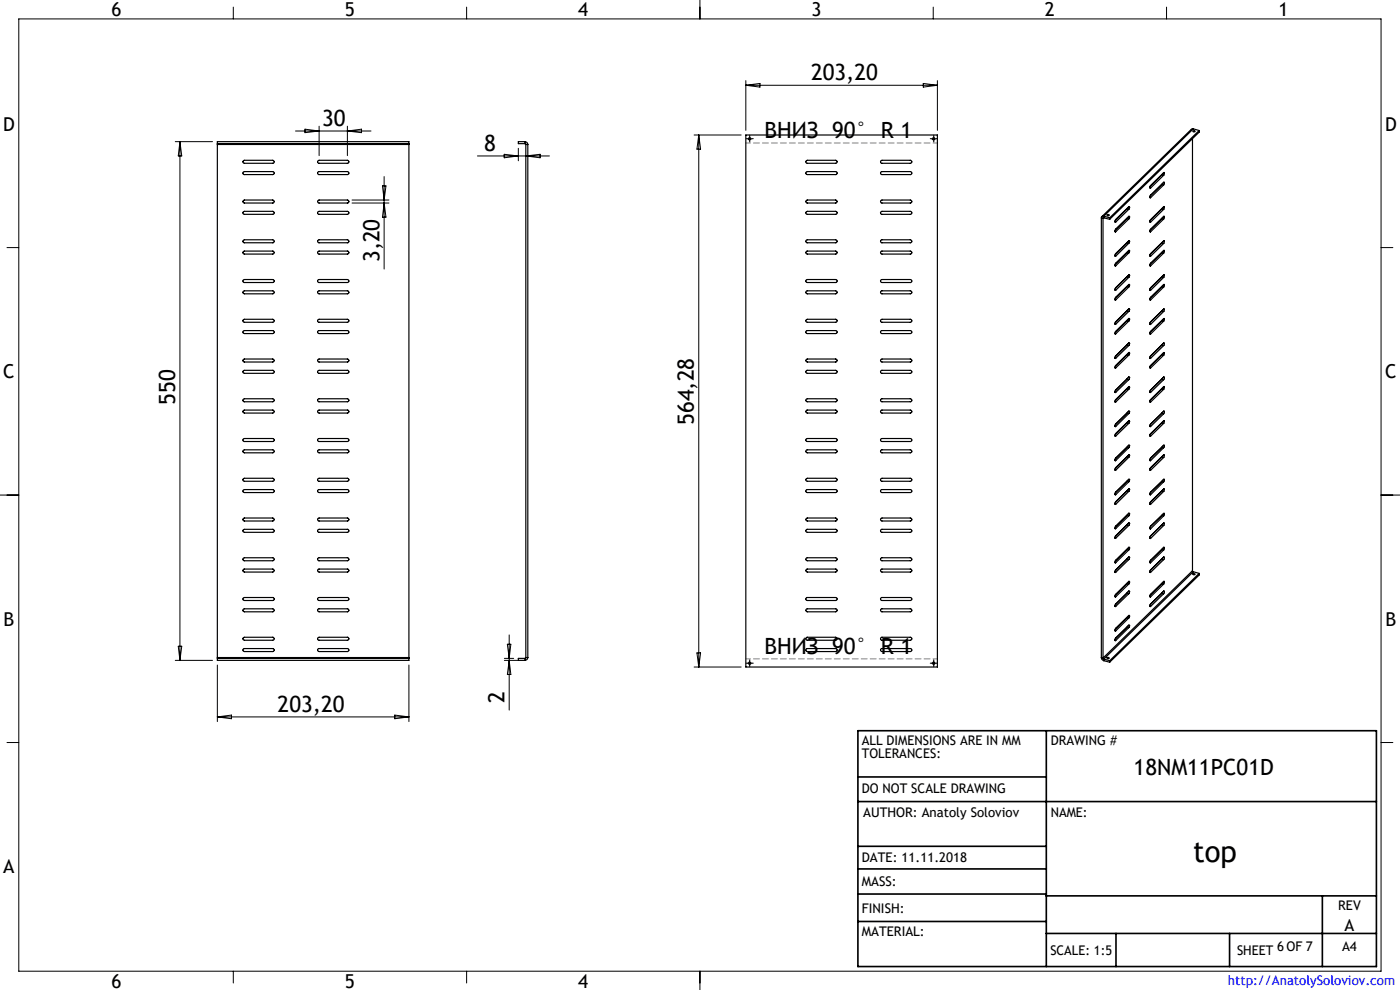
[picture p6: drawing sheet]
<svg xmlns="http://www.w3.org/2000/svg" width="297mm" height="210mm" viewBox="0 0 297 210" stroke-linecap="round" stroke-linejoin="round" font-family="sans-serif">
<g fill="none" stroke="#000" stroke-width=".21" stroke-dasharray="15.2 1.3 1.3 1.3">
<path d="M158.6 29.4h-.3M159.1 28.9v-.2M159.1 29.9v.3M159.6 29.4h.2M197.6 29.4h-.3M198.1 28.9v-.2M198.1 29.9v.3M198.6 29.4h.2M158.6 140.7h-.3M159.1 140.2v-.3M159.1 141.2v.2M159.6 140.7h.2"/>
<path d="M197.6 140.7h-.3M198.1 140.2v-.3M198.1 141.2v.2M198.6 140.7h.2"/>
</g>
<g fill="none" stroke="#000" stroke-width=".21">
<path d="M4 4h289v202h-289zM49.5 1.5v2.5M99 1.5v2.5M148.5 0v4M158.2 17.1v10.5M158.2 18.1h40.7M158.2 18.1l3-.4v.8zM195.9 17.7l3 .4-3 .4zM198 1.5v2.5M198.9 17.1v10.5M247.5 1.5v2.5M37.2 30h7.9"/>
<path d="M38.2 30l.4 3.1h-.8zM38.2 30v110.1M62.7 27.8h16M64.7 27.4l3 .4-3 .3zM67.7 26.8v6.2M73.7 26.8v6.2M73.7 27.8l3-.4v.7zM81.1 39.4h.8l-.4 3zM81.5 37.5v19.6M101.3 33.1h15.3M107 32.7l3 .4-3 .4zM110 31.5v2.6"/>
<path d="M111.5 33.1l3.1-.4v.8zM147.2 28.6h10M148.2 28.6v112.9M148.2 28.6l.4 3h-.8zM158.5 29.4h1M159 28.9v1M197.6 29.4h1M198.1 28.9v1M1.5 52.5h2.5M74.7 42.4h7.8M74.7 43.1h7.8M81.5 43.1l.4 3h-.8z"/>
<path d="M293 52.5h2.5M0 105h4M293 105h4M37.8 137.1h.8l-.4 3zM107 139.7h2M107.6 136.7h.8l-.4 3zM108 134.7v15.9M147.8 138.5h.8l-.4 3zM1.5 157.5h2.5M37.2 140.1h7.9M46.1 141.1v12M46.1 152.1h40.6"/>
<path d="M46.1 152.1l3-.4v.8zM83.7 151.7l3 .4-3 .4zM86.7 141.1v12M107 140.1h3M108 140.1l.4 3h-.8zM147.2 141.5h10M158.5 140.7h1M159 140.2v1M197.6 140.7h1M198.1 140.2v1M293 157.5h2.5M49.5 206v2.5"/>
<path d="M99 206v2.5M148.5 206v4"/>
</g>
<g fill="none" stroke="#000" stroke-width=".35">
<path d="M182 155h110v50h-110zM222 155v50M182 170h110M182 164.8h40M182 179.5h40M182 195.5h40M182 189.6h40M182 184.3h40M222 190h70M222 198h70M236.7 198v7M260.8 198v7"/>
<path d="M280.5 190v15"/>
</g>
<path d="M198.9 30.3h-40.6M158.3 139.8h40.6" fill="none" stroke="#808080" stroke-width=".21" stroke-dasharray="1.3 .6" stroke-dashoffset=".3"/>
<g fill="none" stroke="#000" stroke-width=".25">
<path d="M46.1 30.5v.1M46.1 30.5v-.5h40.6v.5M46.1 30.6v108.9M46.1 30.5h40.6M46.1 30.6h40.6M51.5 34.2l.4-.2h6a.32 .32 0 0 1 .3 .3 .32 .32 0 0 1-.3 .3h-6.1l-.3-.1zM51.6 36.5l6.3-.1a.32 .32 0 0 1 .3 .3 .32 .32 0 0 1-.3 .3h-6.1l-.3-.1zM67.4 34.2l.3-.2h6a.32 .32 0 0 1 .3 .3 .32 .32 0 0 1-.3 .3h-6.1zM67.5 36.5l6.2-.1a.32 .32 0 0 1 .3 .3 .32 .32 0 0 1-.3 .3h-6.1l-.2-.1zM86.7 30.5v.1M86.7 30.6v108.9M111.4 30a.6 .6 0 0 1 .6 .6"/>
<path d="M111.4 30.5l.1 .1M111.4 30h-1.4v.5h1.4M111.4 30v.5M111.5 30.6h.5M111.5 30.6v108.9M112 30.6v108.9M158.2 28.6h40.7v112.9h-40.7zM171.1 34.1l6.2-.1a.32 .32 0 0 1 .3 .3 .32 .32 0 0 1-.3 .3h-6.2l-.1-.2zM171.1 36.5l6.2-.1a.32 .32 0 0 1 .3 .3 .32 .32 0 0 1-.3 .3h-6l-.3-.2zM186.9 34.1l6.2-.1a.32 .32 0 0 1 .3 .3 .32 .32 0 0 1-.3 .3h-6.1l-.2-.3zM186.9 36.5l6.2-.1a.32 .32 0 0 1 .3 .3 .32 .32 0 0 1-.3 .3h-6l-.2-.1zM243.9 39.9h.2"/>
<path d="M246.5 37.1l.4 .1M246.5 37.1l-2.6 2.5M246.5 39.1l.4 .1M246.5 39.1l-2.6 2.5M246.6 36.9l-.1 .2M246.6 38.9l-.1 .2M246.8 36.7l.2 .1M246.8 38.7l.2 .1M246.9 37.2l-2.8 2.7M246.9 39.2l-2.8 2.7M247 38.8l-.1-.1-2.9 2.8-.1 .4h.2M247 38.8l-.1 .4"/>
<path d="M247 36.8l-.1-.2-2.9 2.8-.1 .5h.2M247 36.8l-.1 .4M253 29.4v91.7M253.1 27.8l.2-.1 .2 .2-.2 .1zM253.2 27.3l-.4 .1-19 18.6M253.2 27.3l1.2 .4M253.2 27.3l-19 18.6M254.4 27.7l-19 18.5M254.4 27.7v.3l-19 18.5M51.5 42.6l.4-.2h6a.32 .32 0 0 1 .3 .3 .32 .32 0 0 1-.3 .4h-6.1l-.3-.2zM51.5 51.1l.4-.2h6a.32 .32 0 0 1 .3 .3 .32 .32 0 0 1-.3 .3h-6.1l-.3-.2zM51.6 59.4l6.3-.1a.32 .32 0 0 1 .3 .3 .32 .32 0 0 1-.3 .3h-6.1l-.3-.1z"/>
<path d="M51.6 53.4l6.3-.1a.32 .32 0 0 1 .3 .3 .32 .32 0 0 1-.3 .3h-6.1l-.3-.2zM51.6 44.9h6.4a.33 .33 0 0 1 .2 .3 .33 .33 0 0 1-.3 .3h-6.1l-.3-.2zM67.4 51.1l.3-.2h6a.32 .32 0 0 1 .3 .3 .32 .32 0 0 1-.3 .3h-6.1zM67.4 42.6l.3-.2h6a.32 .32 0 0 1 .3 .3 .32 .32 0 0 1-.3 .4h-6.1zM67.5 53.4l6.2-.1a.32 .32 0 0 1 .3 .3 .32 .32 0 0 1-.3 .3h-6.1l-.2-.2zM67.5 59.4l6.2-.1a.32 .32 0 0 1 .3 .3 .32 .32 0 0 1-.3 .3h-6.1l-.2-.1zM67.5 44.9l6.2-.1a.32 .32 0 0 1 .3 .3 .32 .32 0 0 1-.3 .4h-6.1l-.2-.2zM171.1 59.4l6.2-.1a.32 .32 0 0 1 .3 .3 .32 .32 0 0 1-.3 .3h-6l-.3-.2zM171.1 42.5l6.2-.1a.32 .32 0 0 1 .3 .3 .32 .32 0 0 1-.3 .4h-6.2l-.1-.2zM171.1 53.3h6.2a.32 .32 0 0 1 .3 .3 .32 .32 0 0 1-.3 .3h-6l-.3-.2zM171.1 50.9h6.2a.32 .32 0 0 1 .3 .3 .32 .32 0 0 1-.3 .3h-6.2l-.1-.2zM171.1 44.9l6.2-.1a.32 .32 0 0 1 .3 .3 .32 .32 0 0 1-.3 .4h-6l-.3-.2z"/>
<path d="M186.9 53.3h6.2a.32 .32 0 0 1 .3 .3 .32 .32 0 0 1-.3 .3h-6l-.2-.1zM186.9 59.4l6.2-.1a.32 .32 0 0 1 .3 .3 .32 .32 0 0 1-.3 .3h-6l-.2-.1zM186.9 42.5l6.2-.1a.32 .32 0 0 1 .3 .3 .32 .32 0 0 1-.3 .4h-6.1l-.2-.4zM186.9 50.9h6.2a.32 .32 0 0 1 .3 .3 .32 .32 0 0 1-.3 .3h-6.1l-.2-.3zM186.9 44.9l6.2-.1a.32 .32 0 0 1 .3 .3 .32 .32 0 0 1-.3 .4h-6a.33 .33 0 0 1-.3-.3 .33 .33 0 0 1 .1-.3zM233.6 46.2l.4 .1M233.6 46.2v93.3M234 46.3v93.3M234.1 46.2l-.1 .1M234.2 45.9a.4 .4 0 0 0-.6 .3M234.2 46.2l-.2 .1M234.2 45.9l1.2 .3"/>
<path d="M234.2 46.2l1.2 .3M234.2 45.9v.3M235.4 46.2v.3M236.5 47.1h.2M236.5 49.1l.2 .1M236.5 54.3l.2 .1M236.5 56.4h.2M239.1 51.5l-2.5 2.5M239.1 44.3l-2.5 2.5M239.1 44.3l.4 .1M239.1 46.3l.4 .2M239.1 46.3l-2.5 2.6"/>
<path d="M239.1 51.5l.4 .1M239.1 53.6h.4M239.1 53.6l-2.5 2.5M239.1 58.7l.4 .1M239.1 58.7l-2.5 2.5M239.3 44.1l-.2 .2M239.3 46.1l-.2 .2M239.3 51.3l-.2 .2M239.3 53.3l-.2 .3M239.3 58.5l-.2 .2M239.4 43.9l.2 .1M239.4 46h.2"/>
<path d="M239.4 51.1l.2 .1M239.4 53.2h.2M239.4 58.4h.2M239.5 44.4l-2.8 2.7M239.5 46.5l-2.8 2.7M239.5 53.6l-2.8 2.8M239.5 58.8l-2.8 2.8M239.5 51.6l-2.8 2.8M239.6 44l-.1-.2-2.8 2.8a.32 .32 0 0 0-.2 .2 .32 .32 0 0 0 .2 .3M239.6 44l-.1 .4M239.6 53.2l-.1-.1-2.8 2.7a.32 .32 0 0 0-.2 .3 .32 .32 0 0 0 .2 .3M239.6 53.2l-.1 .4"/>
<path d="M239.6 46l-.1-.1-2.8 2.7a.32 .32 0 0 0-.2 .3 .32 .32 0 0 0 .2 .3M239.6 46l-.1 .5M239.6 58.4l-.1-.1-2.8 2.7a.32 .32 0 0 0-.2 .3 .32 .32 0 0 0 .2 .3M239.6 58.4l-.1 .4M239.6 51.2l-.1-.1-2.8 2.7a.32 .32 0 0 0-.2 .3 .32 .32 0 0 0 .2 .3M239.6 51.2l-.1 .4M243.9 41.9h.2M243.9 47.1h.2M243.9 49.1l.2 .1M243.9 54.3l.2 .1M243.9 56.4h.2M246.5 44.3l.4 .1"/>
<path d="M246.5 44.3l-2.6 2.5M246.5 46.3l.4 .2M246.5 46.3l-2.6 2.6M246.5 51.5l.4 .1M246.5 51.5l-2.6 2.5M246.5 53.6l.4 .1M246.5 53.6l-2.6 2.5M246.5 58.8h.4M246.5 58.8l-2.6 2.5M246.6 44.1l-.1 .2M246.6 46.1l-.1 .2M246.6 51.3l-.1 .2"/>
<path d="M246.6 53.4l-.1 .2M246.6 58.5l-.1 .3M246.8 43.9l.2 .1M246.8 46h.2M246.8 51.1l.2 .1M246.8 53.2l.2 .1M246.8 58.4h.2M246.9 51.6l-2.8 2.8M246.9 46.5l-2.8 2.7M246.9 53.7l-2.8 2.7M246.9 44.4l-2.8 2.7M246.9 58.8l-2.8 2.8"/>
<path d="M247 51.2l-.1-.1-2.8 2.7a.32 .32 0 0 0-.2 .3 .32 .32 0 0 0 .2 .3M247 51.2l-.1 .4M247 46l-.1-.1-2.9 2.8-.1 .4 .2 .1M247 46l-.1 .5M247 53.3l-.1-.2-2.8 2.7a.32 .32 0 0 0-.2 .3 .32 .32 0 0 0 .2 .3M247 53.3l-.1 .4M247 44l-.1-.2-2.9 2.9-.1 .4h.2M247 44l-.1 .4M247 58.4l-.1-.1-2.8 2.7a.32 .32 0 0 0-.2 .3 .32 .32 0 0 0 .2 .3M247 58.4l-.1 .4M51.6 70.2l6.3-.1a.32 .32 0 0 1 .3 .3 .32 .32 0 0 1-.3 .4h-6l-.4-.2zM51.6 78.7l6.3-.1a.32 .32 0 0 1 .3 .3 .32 .32 0 0 1-.3 .3h-6l-.4-.2z"/>
<path d="M51.6 67.8l6.3-.1a.32 .32 0 0 1 .3 .3 .32 .32 0 0 1-.3 .4h-6.1l-.3-.2zM51.6 61.8l6.3-.1a.32 .32 0 0 1 .3 .3 .32 .32 0 0 1-.3 .3h-6l-.4-.1zM51.6 76.3l6.3-.1a.32 .32 0 0 1 .3 .3 .32 .32 0 0 1-.3 .3h-6.1l-.3-.2zM67.5 76.3l6.2-.1a.32 .32 0 0 1 .3 .3 .32 .32 0 0 1-.3 .3h-6.1l-.2-.2zM67.5 61.8l6.2-.1a.32 .32 0 0 1 .3 .3 .32 .32 0 0 1-.3 .3h-6l-.3-.1zM67.5 70.2l6.2-.1a.32 .32 0 0 1 .3 .3 .32 .32 0 0 1-.3 .4h-6l-.3-.2zM67.5 67.8l6.2-.1a.32 .32 0 0 1 .3 .3 .32 .32 0 0 1-.3 .4h-6.1l-.2-.2zM67.5 78.7l6.2-.1a.32 .32 0 0 1 .3 .3 .32 .32 0 0 1-.3 .3h-6l-.3-.2zM171.1 76.2h6.2a.32 .32 0 0 1 .3 .3 .32 .32 0 0 1-.3 .3h-6l-.3-.2zM171.1 78.6h6.2a.32 .32 0 0 1 .3 .3 .32 .32 0 0 1-.3 .3h-6l-.3-.2zM171.1 61.8l6.2-.1a.32 .32 0 0 1 .3 .3 .32 .32 0 0 1-.3 .3h-6l-.3-.2zM171.1 67.8l6.2-.1a.32 .32 0 0 1 .3 .3 .32 .32 0 0 1-.3 .4h-6l-.3-.3z"/>
<path d="M171.1 70.2l6.2-.1a.32 .32 0 0 1 .3 .3 .32 .32 0 0 1-.3 .4h-6l-.3-.3zM186.9 70.2l6.2-.1a.32 .32 0 0 1 .3 .3 .32 .32 0 0 1-.3 .4h-6l-.2-.1zM186.9 76.2h6.2a.32 .32 0 0 1 .3 .3 .32 .32 0 0 1-.3 .3h-6l-.2-.1zM186.9 78.6h6.2a.32 .32 0 0 1 .3 .3 .32 .32 0 0 1-.3 .3h-6l-.2-.1zM186.9 61.8l6.2-.1a.32 .32 0 0 1 .3 .3 .32 .32 0 0 1-.3 .3h-6l-.2-.1zM186.9 67.8l6.2-.1a.32 .32 0 0 1 .3 .3 .32 .32 0 0 1-.3 .4h-6l-.2-.1zM236.5 61.6h.2M236.5 63.6h.2M236.5 68.7l.2 .1M236.5 70.8h.2M236.5 76h.2M236.5 78l.2 .1"/>
<path d="M239.1 60.8l.4 .1M239.1 60.8l-2.5 2.5M239.1 66l.4 .1M239.1 66l-2.5 2.5M239.1 68l.4 .1M239.1 68l-2.5 2.5M239.1 73.2l.4 .1M239.1 73.2l-2.5 2.5M239.1 75.2l.4 .1M239.1 75.2l-2.5 2.5M239.3 60.6l-.2 .2M239.3 65.7l-.2 .3"/>
<path d="M239.3 67.8l-.2 .2M239.3 73l-.2 .2M239.3 75l-.2 .2M239.4 60.4l.2 .1M239.4 65.6h.2M239.4 67.6l.2 .1M239.4 72.8l.2 .1M239.4 74.9h.2M239.5 75.3l-2.8 2.8M239.5 66.1l-2.8 2.7M239.5 73.3l-2.8 2.7M239.5 68.1l-2.8 2.7"/>
<path d="M239.5 60.9l-2.8 2.7M239.6 74.9l-.1-.1-2.9 2.8-.1 .5h.2M239.6 74.9l-.1 .4M239.6 65.6l-.1-.1-2.9 2.8-.1 .5h.2M239.6 65.6l-.1 .5M239.6 72.9l-.1-.2-2.9 2.9-.1 .4h.2M239.6 72.9l-.1 .4M239.6 67.7l-.1-.2-2.9 2.9-.1 .4h.2M239.6 67.7l-.1 .4M239.6 60.5l-.1-.1-2.8 2.7a.32 .32 0 0 0-.2 .3 .32 .32 0 0 0 .2 .2M239.6 60.5l-.1 .4M243.9 61.6h.2"/>
<path d="M243.9 63.6h.2M243.9 68.8h.2M243.9 70.8l.2 .1M243.9 76h.2M243.9 78l.2 .1M246.5 60.8l.4 .1M246.5 60.8l-2.6 2.5M246.5 66l.4 .1M246.5 66l-2.6 2.5M246.5 68l.4 .1M246.5 68l-2.6 2.5M246.5 73.2l.4 .1"/>
<path d="M246.5 73.2l-2.6 2.5M246.5 75.2l.4 .1M246.5 75.2l-2.6 2.5M246.6 60.6l-.1 .2M246.6 65.7l-.1 .3M246.6 67.8l-.1 .2M246.6 73l-.1 .2M246.6 75l-.1 .2M246.8 60.4l.2 .1M246.8 65.6h.2M246.8 67.7h.2M246.8 72.8l.2 .1"/>
<path d="M246.8 74.9h.2M246.9 73.3l-2.8 2.7M246.9 75.3l-2.8 2.8M246.9 60.9l-2.8 2.7M246.9 68.1l-2.8 2.8M246.9 66.1l-2.8 2.7M247 72.9l-.1-.2-2.9 2.9-.1 .4h.2M247 72.9l-.1 .4M247 60.5l-.1-.1-2.8 2.7a.32 .32 0 0 0-.2 .3 .32 .32 0 0 0 .2 .2M247 60.5l-.1 .4M247 67.7l-.1-.1-2.8 2.7a.32 .32 0 0 0-.2 .3 .32 .32 0 0 0 .2 .3M247 67.7l-.1 .4"/>
<path d="M247 65.6l-.1-.1-2.8 2.8a.32 .32 0 0 0-.2 .2 .32 .32 0 0 0 .2 .3M247 65.6l-.1 .5M247 74.9l-.1-.1-2.9 2.8-.1 .5h.2M247 74.9l-.1 .4M51.6 93.1l6.3-.1a.32 .32 0 0 1 .3 .3 .32 .32 0 0 1-.3 .4h-6.1l-.3-.2zM51.6 87.1l6.3-.1a.32 .32 0 0 1 .3 .3 .32 .32 0 0 1-.3 .3h-6l-.4-.2zM51.6 84.7l6.3-.1a.32 .32 0 0 1 .3 .3 .32 .32 0 0 1-.3 .3h-6.1l-.3-.2zM51.6 95.5l6.3-.1a.32 .32 0 0 1 .3 .3 .32 .32 0 0 1-.3 .4h-6l-.4-.2zM67.5 84.7l6.2-.1a.32 .32 0 0 1 .3 .3 .32 .32 0 0 1-.3 .3h-6.1l-.2-.2zM67.5 95.5l6.2-.1a.32 .32 0 0 1 .3 .3 .32 .32 0 0 1-.3 .4h-6l-.3-.2zM67.5 87.1l6.2-.1a.32 .32 0 0 1 .3 .3 .32 .32 0 0 1-.3 .3h-6l-.3-.2zM67.5 93.1l6.2-.1a.32 .32 0 0 1 .3 .3 .32 .32 0 0 1-.3 .4h-6.1l-.2-.2z"/>
<path d="M171.1 84.7l6.2-.1a.32 .32 0 0 1 .3 .3 .32 .32 0 0 1-.3 .3h-6l-.3-.2zM171.1 93.1l6.2-.1a.32 .32 0 0 1 .3 .3 .32 .32 0 0 1-.3 .4h-6l-.3-.3zM171.1 95.5l6.2-.1a.32 .32 0 0 1 .3 .3 .32 .32 0 0 1-.3 .4h-6l-.3-.3zM171.1 87.1l6.2-.1a.32 .32 0 0 1 .3 .3 .32 .32 0 0 1-.3 .3h-6l-.3-.2zM186.9 95.5l6.2-.1a.32 .32 0 0 1 .3 .3 .32 .32 0 0 1-.3 .4h-6l-.2-.2zM186.9 93.1l6.2-.1a.32 .32 0 0 1 .3 .3 .32 .32 0 0 1-.3 .4h-6l-.2-.2zM186.9 84.7l6.2-.1a.32 .32 0 0 1 .3 .3 .32 .32 0 0 1-.3 .3h-6l-.2-.1zM186.9 87.1l6.2-.1a.32 .32 0 0 1 .3 .3 .32 .32 0 0 1-.3 .3h-6l-.2-.1zM236.5 83.2h.2M236.5 85.3h.2M236.5 90.4l.2 .1M236.5 92.5h.2"/>
<path d="M236.5 97.7h.2M236.5 99.7l.2 .1M239.1 89.7l-2.5 2.5M239.1 82.5l-2.5 2.5M239.1 80.4l.4 .1M239.1 80.4l-2.5 2.5M239.1 82.5l.4 .1M239.1 87.7h.4M239.1 87.7l-2.5 2.5M239.1 89.7l.4 .1M239.1 94.9l.4 .1M239.1 94.9l-2.5 2.5"/>
<path d="M239.1 96.9l.4 .1M239.1 96.9l-2.5 2.5M239.3 80.2l-.2 .2M239.3 82.3l-.2 .2M239.3 87.4l-.2 .3M239.3 89.5l-.2 .2M239.3 94.6l-.2 .3M239.3 96.7l-.2 .2M239.4 80l.2 .1M239.4 82.1l.2 .1M239.4 87.3h.2M239.4 89.3l.2 .1"/>
<path d="M239.4 94.5h.2M239.4 96.5l.2 .1M239.5 95l-2.8 2.7M239.5 80.5l-2.8 2.7M239.5 82.6l-2.8 2.7M239.5 89.8l-2.8 2.7M239.5 87.7l-2.8 2.8M239.5 97l-2.8 2.8M239.6 94.5l-.1-.1-2.8 2.7a.32 .32 0 0 0-.2 .3 .32 .32 0 0 0 .2 .3M239.6 94.5l-.1 .5M239.6 82.2l-.1-.2-2.9 2.8-.1 .5h.2M239.6 82.2l-.1 .4"/>
<path d="M239.6 89.4l-.1-.2-2.8 2.8a.32 .32 0 0 0-.2 .2 .32 .32 0 0 0 .2 .3M239.6 89.4l-.1 .4M239.6 87.3l-.1-.1-2.8 2.7a.32 .32 0 0 0-.2 .3 .32 .32 0 0 0 .2 .3M239.6 87.3l-.1 .4M239.6 80.1l-.1-.1-2.8 2.7a.29 .29 0 0 0-.2 .3 .29 .29 0 0 0 .2 .2M239.6 80.1l-.1 .4M239.6 96.6l-.1-.1-2.8 2.7a.32 .32 0 0 0-.2 .3 .32 .32 0 0 0 .2 .3M239.6 96.6l-.1 .4M243.9 83.2h.2M243.9 85.3h.2M243.9 90.4l.2 .1M243.9 92.5h.2"/>
<path d="M243.9 97.7h.2M243.9 99.7l.2 .1M246.5 80.4l.4 .1M246.5 80.4l-2.6 2.5M246.5 82.5l.4 .1M246.5 82.5l-2.6 2.5M246.5 87.7l.4 .1M246.5 87.7l-2.6 2.5M246.5 89.7l.4 .1M246.5 89.7l-2.6 2.5M246.5 94.9l.4 .1M246.5 94.9l-2.6 2.5"/>
<path d="M246.5 96.9l.4 .1M246.5 96.9l-2.6 2.5M246.6 80.2l-.1 .2M246.6 82.3l-.1 .2M246.6 87.4l-.1 .3M246.6 89.5l-.1 .2M246.6 94.6l-.1 .3M246.6 96.7l-.1 .2M246.8 80l.2 .1M246.8 82.1l.2 .1M246.8 87.3h.2M246.8 89.3l.2 .1"/>
<path d="M246.8 94.5l.2 .1M246.8 96.5l.2 .1M246.9 80.5l-2.8 2.7M246.9 89.8l-2.8 2.7M246.9 82.6l-2.8 2.7M246.9 95l-2.8 2.7M246.9 97l-2.8 2.8M246.9 87.8l-2.8 2.7M247 80.1l-.1-.1-2.9 2.8-.1 .4h.2M247 80.1l-.1 .4M247 89.4l-.1-.2-2.9 2.9-.1 .4h.2M247 89.4l-.1 .4"/>
<path d="M247 94.6l-.1-.2-2.8 2.7a.32 .32 0 0 0-.2 .3 .32 .32 0 0 0 .2 .3M247 94.6l-.1 .4M247 82.2l-.1-.2-2.9 2.8-.1 .5h.2M247 82.2l-.1 .4M247 96.6l-.1-.1-2.8 2.7a.32 .32 0 0 0-.2 .3 .32 .32 0 0 0 .2 .3M247 96.6l-.1 .4M247 87.3l-.1-.1-2.8 2.7a.29 .29 0 0 0-.2 .3 .29 .29 0 0 0 .2 .3M247 87.3l-.1 .5M51.6 104l6.3-.2a.32 .32 0 0 1 .3 .4 .32 .32 0 0 1-.3 .3h-6l-.4-.2zM51.6 110l6.3-.1a.32 .32 0 0 1 .3 .3 .32 .32 0 0 1-.3 .3h-6.1l-.3-.2zM51.6 118.4l6.3-.1a.32 .32 0 0 1 .3 .3 .32 .32 0 0 1-.3 .3h-6.1l-.3-.1zM51.6 112.4l6.3-.1a.32 .32 0 0 1 .3 .3 .32 .32 0 0 1-.3 .3h-6l-.4-.2z"/>
<path d="M51.6 101.6l6.3-.1a.32 .32 0 0 1 .3 .3 .32 .32 0 0 1-.3 .3h-6.1l-.3-.2zM67.5 110l6.2-.1a.32 .32 0 0 1 .3 .3 .32 .32 0 0 1-.3 .3h-6.1l-.2-.2zM67.5 112.4l6.2-.1a.32 .32 0 0 1 .3 .3 .32 .32 0 0 1-.3 .3h-6l-.3-.2zM67.5 118.4l6.2-.1a.32 .32 0 0 1 .3 .3 .32 .32 0 0 1-.3 .3h-6.1l-.2-.1zM67.5 101.6l6.2-.1a.32 .32 0 0 1 .3 .3 .32 .32 0 0 1-.3 .3h-6.1l-.2-.2zM67.5 104l6.2-.2a.32 .32 0 0 1 .3 .4 .32 .32 0 0 1-.3 .3h-6l-.3-.2zM171.1 103.9l6.2-.1a.32 .32 0 0 1 .3 .4 .32 .32 0 0 1-.3 .3h-6l-.3-.2zM171.1 110l6.2-.1a.32 .32 0 0 1 .3 .3 .32 .32 0 0 1-.3 .3h-6l-.3-.2zM171.1 101.5h6.2a.32 .32 0 0 1 .3 .3 .32 .32 0 0 1-.3 .3h-6l-.3-.2zM171.1 112.4l6.2-.1a.32 .32 0 0 1 .3 .3 .32 .32 0 0 1-.3 .3h-6l-.3-.2zM171.1 118.4l6.2-.1a.32 .32 0 0 1 .3 .3 .32 .32 0 0 1-.3 .3h-6l-.3-.2zM186.9 101.5h6.2a.32 .32 0 0 1 .3 .3 .32 .32 0 0 1-.3 .3h-6l-.2-.1z"/>
<path d="M186.9 103.9l6.2-.1a.32 .32 0 0 1 .3 .4 .32 .32 0 0 1-.3 .3h-6l-.2-.1zM186.9 112.4l6.2-.1a.32 .32 0 0 1 .3 .3 .32 .32 0 0 1-.3 .3h-6l-.2-.1zM186.9 110l6.2-.1a.32 .32 0 0 1 .3 .3 .32 .32 0 0 1-.3 .3h-6l-.2-.1zM186.9 118.4l6.2-.1a.32 .32 0 0 1 .3 .3 .32 .32 0 0 1-.3 .3h-6l-.2-.1zM236.5 104.9h.2M236.5 107h.2M236.5 112.1h.2M236.5 114.2h.2M236.5 119.3l.2 .1M239.1 102.1l.4 .1M239.1 102.1l-2.5 2.5M239.1 104.1l.4 .1"/>
<path d="M239.1 104.1l-2.5 2.5M239.1 109.3l.4 .1M239.1 109.3l-2.5 2.5M239.1 111.4l.4 .1M239.1 111.4l-2.5 2.5M239.1 116.5l.4 .2M239.1 116.5l-2.5 2.6M239.1 118.6l.4 .1M239.1 118.6l-2.5 2.5M239.3 101.9l-.2 .2M239.3 103.9l-.2 .2M239.3 109.1l-.2 .2"/>
<path d="M239.3 111.2l-.2 .2M239.3 116.3l-.2 .2M239.3 118.4l-.2 .2M239.4 101.7l.2 .1M239.4 103.8h.2M239.4 108.9l.2 .1M239.4 111h.2M239.4 116.2h.2M239.4 118.2l.2 .1M239.5 104.2l-2.8 2.8M239.5 109.4l-2.8 2.7M239.5 116.7l-2.8 2.7"/>
<path d="M239.5 118.7l-2.8 2.7M239.5 111.5l-2.8 2.7M239.5 102.2l-2.8 2.7M239.6 103.8l-.1-.1-2.8 2.7a.32 .32 0 0 0-.2 .3 .32 .32 0 0 0 .2 .3M239.6 103.8l-.1 .4M239.6 109l-.1-.1-2.9 2.8-.1 .4h.2M239.6 109l-.1 .4M239.6 116.2l-.1-.1-2.9 2.8-.1 .5h.2M239.6 116.2l-.1 .5M239.6 118.3l-.1-.2-2.9 2.9-.1 .4h.2M239.6 118.3l-.1 .4M239.6 111l-.1-.1-2.9 2.8-.1 .5h.2"/>
<path d="M239.6 111l-.1 .5M239.6 101.8l-.1-.1-2.8 2.7a.32 .32 0 0 0-.2 .3 .32 .32 0 0 0 .2 .2M239.6 101.8l-.1 .4M243.9 104.9h.2M243.9 107h.2M243.9 112.1l.2 .1M243.9 114.2h.2M243.9 119.3l.2 .1M246.5 102.1l.4 .1M246.5 102.1l-2.6 2.5M246.5 104.2h.4M246.5 104.2l-2.6 2.5"/>
<path d="M246.5 109.3l.4 .1M246.5 109.3l-2.6 2.5M246.5 111.4l.4 .1M246.5 111.4l-2.6 2.5M246.5 116.5l.4 .2M246.5 116.5l-2.6 2.6M246.5 118.6l.4 .1M246.5 118.6l-2.6 2.5M246.6 101.9l-.1 .2M246.6 103.9l-.1 .3M246.6 109.1l-.1 .2M246.6 111.2l-.1 .2"/>
<path d="M246.6 116.3l-.1 .2M246.6 118.4l-.1 .2M246.8 101.7l.2 .1M246.8 103.8h.2M246.8 109h.2M246.8 111h.2M246.8 116.2h.2M246.8 118.2l.2 .1M246.9 116.7l-2.8 2.7M246.9 102.2l-2.8 2.7M246.9 104.2l-2.8 2.8M246.9 109.4l-2.8 2.8"/>
<path d="M246.9 118.7l-2.8 2.7M246.9 111.5l-2.8 2.7M247 101.8l-.1-.1-2.8 2.7a.32 .32 0 0 0-.2 .3 .32 .32 0 0 0 .2 .2M247 101.8l-.1 .4M247 103.8l-.1-.1-2.8 2.7a.32 .32 0 0 0-.2 .3 .32 .32 0 0 0 .2 .3M247 103.8l-.1 .4M247 109l-.1-.1-2.8 2.7a.32 .32 0 0 0-.2 .3 .32 .32 0 0 0 .2 .3M247 109l-.1 .4M247 118.3l-.1-.2-2.9 2.9-.1 .4h.2M247 118.3l-.1 .4M247 111l-.1-.1-2.8 2.8a.32 .32 0 0 0-.2 .2 .32 .32 0 0 0 .2 .3M247 111l-.1 .5"/>
<path d="M247 116.2l-.1-.1-2.9 2.8-.1 .5h.2M247 116.2l-.1 .5M46.1 139.5v.2M46.1 139.7v.4h40.6v-.4M46.1 139.7h40.6M46.1 139.5h40.6M51.6 126.9l6.3-.2a.32 .32 0 0 1 .3 .4 .32 .32 0 0 1-.3 .3h-6l-.4-.2zM51.6 135.3l6.3-.1a.32 .32 0 0 1 .3 .3 .32 .32 0 0 1-.3 .3h-6l-.4-.2zM51.7 129.1h6.2a.32 .32 0 0 1 .3 .4 .32 .32 0 0 1-.3 .3h-6l-.4-.2zM51.7 137.6h6.2a.32 .32 0 0 1 .3 .3 .32 .32 0 0 1-.3 .3h-6l-.4-.2zM51.7 120.7h6.2a.32 .32 0 0 1 .3 .3 .32 .32 0 0 1-.3 .3h-6l-.4-.1zM67.5 129.2l6.2-.1a.32 .32 0 0 1 .3 .4 .32 .32 0 0 1-.3 .3h-6l-.3-.2z"/>
<path d="M67.5 135.3l6.2-.1a.32 .32 0 0 1 .3 .3 .32 .32 0 0 1-.3 .3h-6l-.3-.2zM67.5 126.9l6.2-.2a.32 .32 0 0 1 .3 .4 .32 .32 0 0 1-.3 .3h-6l-.3-.2zM67.6 120.7h6.1a.32 .32 0 0 1 .3 .3 .32 .32 0 0 1-.3 .3h-6l-.3-.3zM67.6 137.6h6.1a.32 .32 0 0 1 .3 .3 .32 .32 0 0 1-.3 .3h-6l-.3-.3zM86.7 139.5v.2M111.4 139.7h-1.4v.4h1.4M111.4 139.7v.4M111.5 139.5l-.1 .2M111.5 139.5h.5M112 139.5a.6 .6 0 0 1-.6 .6M171.1 126.8l6.2-.1a.32 .32 0 0 1 .3 .4 .32 .32 0 0 1-.3 .3h-6l-.3-.2zM171.1 120.8l6.2-.1a.32 .32 0 0 1 .3 .3 .32 .32 0 0 1-.3 .3h-6l-.3-.2z"/>
<path d="M171.1 135.2h6.2a.32 .32 0 0 1 .3 .3 .32 .32 0 0 1-.3 .3h-6l-.3-.2zM171.1 129.2l6.2-.1a.32 .32 0 0 1 .3 .4 .32 .32 0 0 1-.3 .3h-6l-.3-.2zM171.1 137.6h6.2a.32 .32 0 0 1 .3 .3 .32 .32 0 0 1-.3 .3h-6l-.3-.2zM186.9 129.2l6.2-.1a.32 .32 0 0 1 .3 .4 .32 .32 0 0 1-.3 .3h-6l-.3-.2zM186.9 126.8l6.2-.1a.32 .32 0 0 1 .3 .4 .32 .32 0 0 1-.3 .3h-6l-.2-.1zM186.9 137.6h6.2a.32 .32 0 0 1 .3 .3 .32 .32 0 0 1-.3 .3h-6l-.3-.2zM186.9 135.2h6.2a.32 .32 0 0 1 .3 .3 .32 .32 0 0 1-.3 .3h-6l-.2-.1zM186.9 120.8l6.2-.1a.32 .32 0 0 1 .3 .3 .32 .32 0 0 1-.3 .3h-6l-.3-.2zM233.6 139.5l.2 .4 .4 .3M233.6 139.5l.4 .1M234 139.6l.2 .2M234.2 139.8v.4"/>
<path d="M234.2 139.8l1.2 .4M234.8 139.5l.5 .1-.2 .1zM236.5 121.4h.2M236.5 126.6h.2M236.5 128.6h.2M236.5 133.8h.2M236.5 135.8l.2 .1M239.1 131l-2.5 2.5M239.1 123.8l-2.5 2.5M239.1 123.8l.4 .1M239.1 125.8l.4 .1M239.1 125.8l-2.5 2.5"/>
<path d="M239.1 131l.4 .1M239.1 133.1h.4M239.1 133.1l-2.5 2.5M239.3 123.6l-.2 .2M239.3 125.6l-.2 .2M239.3 130.8l-.2 .2M239.3 132.8l-.2 .3M239.4 123.4l.2 .1M239.4 125.4l.2 .1M239.4 130.6l.2 .1M239.4 132.7h.2M239.5 125.9l-2.8 2.7"/>
<path d="M239.5 123.9l-2.8 2.7M239.5 133.1l-2.8 2.8M239.5 131.1l-2.8 2.7M239.6 125.5l-.1-.1-2.8 2.7a.29 .29 0 0 0-.2 .3 .29 .29 0 0 0 .2 .2M239.6 125.5l-.1 .4M239.6 123.5l-.1-.2-2.8 2.8a.29 .29 0 0 0-.2 .2 .29 .29 0 0 0 .2 .3M239.6 123.5l-.1 .4M239.6 132.7l-.1-.1-2.8 2.7a.32 .32 0 0 0-.2 .3 .32 .32 0 0 0 .2 .3M239.6 132.7l-.1 .4M239.6 130.7l-.1-.1-2.8 2.7a.32 .32 0 0 0-.2 .3 .32 .32 0 0 0 .2 .2M239.6 130.7l-.1 .4M243.9 121.4h.2"/>
<path d="M243.9 126.6h.2M243.9 128.6h.2M246.5 123.8l.4 .1M246.5 123.8l-2.6 2.5M246.5 125.8l.4 .1M246.5 125.8l-2.6 2.5M246.6 123.6l-.1 .2M246.6 125.6l-.1 .2M246.8 123.4l.2 .1M246.8 125.4l.2 .1M246.9 125.9l-2.8 2.7M246.9 123.9l-2.8 2.7"/>
<path d="M247 125.5l-.1-.1-2.9 2.8-.1 .4h.2M247 125.5l-.1 .4M247 123.5l-.1-.2-2.9 2.8-.1 .5h.2M247 123.5l-.1 .4M253 121.1l.2 .2M253 121.1l-19 18.5M253.1 121.7h.2l.2 .1-.2 .1zM253.2 121.3l-19 18.5M253.2 121.3l1.2 .3M254.4 121.6v.4l-19 18.5M254.4 121.6l-19 18.6M234.2 140.2l1.2 .3"/>
<path d="M235.4 140.2v.3"/>
<circle cx="159" cy="29.4" r=".25"/>
<circle cx="198.1" cy="29.4" r=".25"/>
<circle cx="235" cy="45.7" r=".2"/>
<circle cx="159" cy="140.7" r=".25"/>
<circle cx="198.1" cy="140.7" r=".25"/>
</g>
<text font-size="6.3" x="253.1" y="182.9">top</text>
<g font-size="4.7">
<text x="172.1" y="17">203,20</text>
<text x="68.4" y="26.7">30</text>
<text x="162.2" y="29.3">ВНИЗ 90° R 1</text>
<text x="102.7" y="32">8</text>
<text x="80.5" y="55.6" transform="rotate(-90 80.5 55.6)">3,20</text>
<text x="37.2" y="85.9" transform="rotate(-90 37.2 85.9)">550</text>
<text x="147.2" y="90.1" transform="rotate(-90 147.2 90.1)">564,28</text>
<text x="162.2" y="138.7">ВНИЗ 90° R 1</text>
<text x="107" y="149.2" transform="rotate(-90 107 149.2)">2</text>
<text x="58.9" y="151">203,20</text>
<text x="240.5" y="164.3">18NM11PC01D</text>
</g>
<g font-size="4.1">
<text x="23.7" y="3.4">6</text>
<text x="73.2" y="3.4">5</text>
<text x="122.7" y="3.4">4</text>
<text x="172.2" y="3.4">3</text>
<text x="221.7" y="3.4">2</text>
<text x="271.2" y="3.4">1</text>
<text x=".7" y="27.8">D</text>
<text x="293.8" y="27.8">D</text>
<text x=".7" y="80.3">C</text>
<text x="293.9" y="80.3">C</text>
<text x=".7" y="132.8">B</text>
<text x="293.9" y="132.8">B</text>
<text x=".7" y="185.3">A</text>
<text x="23.7" y="209.6">6</text>
<text x="73.2" y="209.6">5</text>
<text x="122.7" y="209.6">4</text>
</g>
<text font-size="3.5" x="285.2" y="197.4">A</text>
<g font-size="2.8">
<text x="182.8" y="158">ALL DIMENSIONS ARE IN MM</text>
<text x="182.8" y="160.8">TOLERANCES:</text>
<text x="222.9" y="157.9">DRAWING #</text>
<text x="182.8" y="168.2">DO NOT SCALE DRAWING</text>
<text x="183.1" y="173.4">AUTHOR: Anatoly Soloviov</text>
<text x="222.9" y="173.4">NAME:</text>
<text x="182.8" y="182.9">DATE: 11.11.2018</text>
<text x="182.8" y="188">MASS:</text>
<text x="182.8" y="193.6">FINISH:</text>
<text x="283.9" y="193">REV</text>
<text x="182.8" y="198.6">MATERIAL:</text>
<text x="222.8" y="202.7">SCALE: 1:5</text>
<text x="262.4" y="202.7">SHEET</text>
<text x="270.9" y="201.7">6 OF 7</text>
<text x="284.7" y="201.7">A4</text>
</g>
<text font-size="2.8" fill="#00f" x="260.5" y="209">http://AnatolySoloviov.com</text>
</svg>
